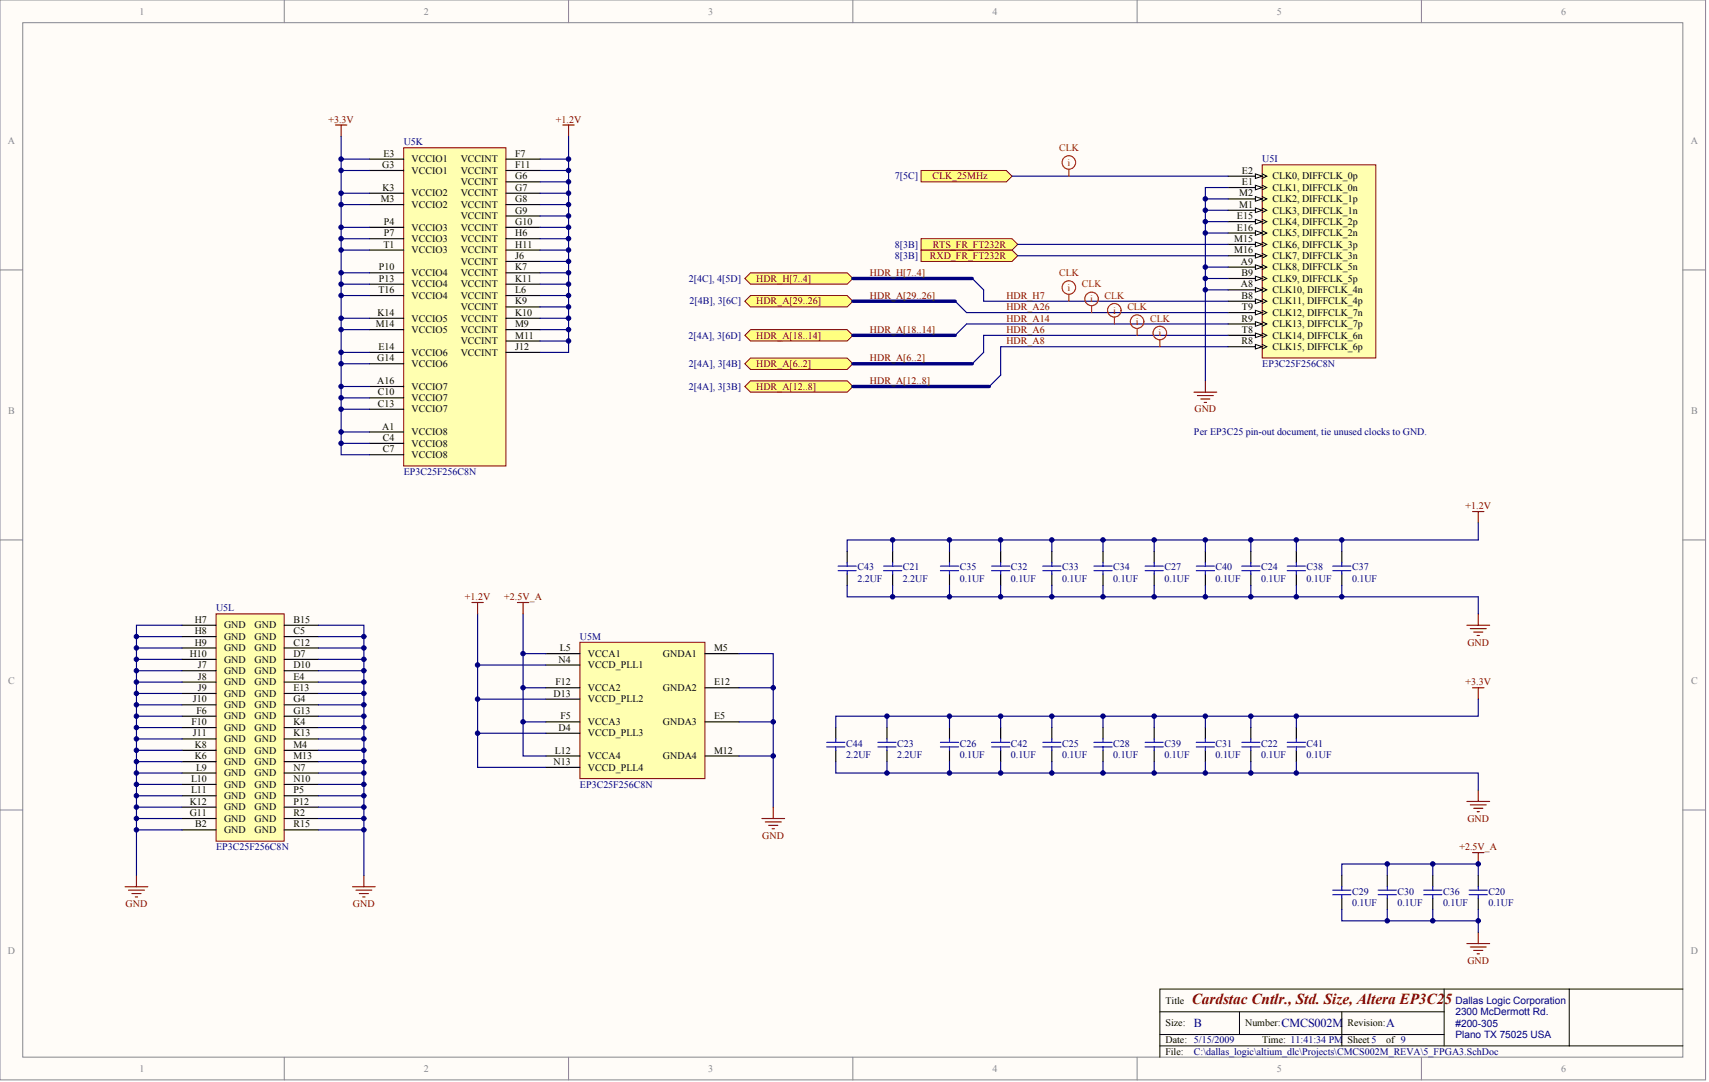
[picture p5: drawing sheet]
<svg xmlns="http://www.w3.org/2000/svg" width="317mm" height="201mm" viewBox="0 0 317 201" stroke-linecap="round" stroke-linejoin="round" font-family="sans-serif">
<g fill="#fffcf8" stroke="#85878c" stroke-width=".19">
<path d="M0 0h316.5v200.3h-316.5z"/>
<path d="M4.2 4.2h308.1v191.9h-308.1z"/>
</g>
<g fill="none" stroke="#85878c" stroke-width=".19">
<path d="M52.8 0v4.2M105.5 0v4.2M158.3 0v4.2M211 0v4.2M263.8 0v4.2M0 50.1h4.2M312.3 50.1h4.2M0 100.2h4.2M312.3 100.2h4.2M0 150.3h4.2M312.3 150.3h4.2M52.8 196.1v4.3"/>
<path d="M105.5 196.1v4.3M158.3 196.1v4.3M211 196.1v4.3M263.8 196.1v4.3"/>
</g>
<path d="M215.2 187.7h52.8M215.2 194h97.1M215.2 191.9h52.8M230 187.7v4.2M249 187.7v6.3M268 183.5v10.5M291.2 183.5h-76v12.6M312.3 183.5h-21.1v10.5" fill="none" stroke="#000" stroke-width=".19"/>
<path d="M234.2 30.6h21.1v35.8h-21.1z" fill="#ffffb0" stroke="#800000" stroke-width=".19"/>
<path d="M227.9 32.7h6.3" fill="none" stroke="#000" stroke-width=".21"/>
<path d="M234.2 32.3l.9 .4-.9 .4" fill="none" stroke="#000" stroke-width=".19"/>
<path d="M233 32.3l1.2 .4-1.2 .4z" fill="#fffcf8" stroke="#000" stroke-width=".19"/>
<path d="M227.9 34.8h6.3" fill="none" stroke="#000" stroke-width=".21"/>
<path d="M234.2 34.4l.9 .4-.9 .4" fill="none" stroke="#000" stroke-width=".19"/>
<path d="M233 34.4l1.2 .4-1.2 .4z" fill="#fffcf8" stroke="#000" stroke-width=".19"/>
<path d="M227.9 36.9h6.3" fill="none" stroke="#000" stroke-width=".21"/>
<path d="M234.2 36.5l.9 .4-.9 .4" fill="none" stroke="#000" stroke-width=".19"/>
<path d="M233 36.5l1.2 .4-1.2 .4z" fill="#fffcf8" stroke="#000" stroke-width=".19"/>
<path d="M227.9 39h6.3" fill="none" stroke="#000" stroke-width=".21"/>
<path d="M234.2 38.6l.9 .4-.9 .4" fill="none" stroke="#000" stroke-width=".19"/>
<path d="M233 38.6l1.2 .4-1.2 .4z" fill="#fffcf8" stroke="#000" stroke-width=".19"/>
<path d="M227.9 64.3h6.3" fill="none" stroke="#000" stroke-width=".21"/>
<path d="M234.2 63.9l.9 .4-.9 .4" fill="none" stroke="#000" stroke-width=".19"/>
<path d="M233 63.9l1.2 .4-1.2 .4z" fill="#fffcf8" stroke="#000" stroke-width=".19"/>
<path d="M227.9 62.2h6.3" fill="none" stroke="#000" stroke-width=".21"/>
<path d="M234.2 61.8l.9 .4-.9 .4" fill="none" stroke="#000" stroke-width=".19"/>
<path d="M233 61.8l1.2 .4-1.2 .4z" fill="#fffcf8" stroke="#000" stroke-width=".19"/>
<path d="M227.9 60.1h6.3" fill="none" stroke="#000" stroke-width=".21"/>
<path d="M234.2 59.7l.9 .4-.9 .4" fill="none" stroke="#000" stroke-width=".19"/>
<path d="M233 59.7l1.2 .4-1.2 .4z" fill="#fffcf8" stroke="#000" stroke-width=".19"/>
<path d="M227.9 58h6.3" fill="none" stroke="#000" stroke-width=".21"/>
<path d="M234.2 57.6l.9 .4-.9 .4" fill="none" stroke="#000" stroke-width=".19"/>
<path d="M233 57.6l1.2 .4-1.2 .4z" fill="#fffcf8" stroke="#000" stroke-width=".19"/>
<path d="M227.9 47.4h6.3" fill="none" stroke="#000" stroke-width=".21"/>
<path d="M234.2 47l.9 .4-.9 .5" fill="none" stroke="#000" stroke-width=".19"/>
<path d="M233 47l1.2 .4-1.2 .5z" fill="#fffcf8" stroke="#000" stroke-width=".19"/>
<path d="M227.9 45.3h6.3" fill="none" stroke="#000" stroke-width=".21"/>
<path d="M234.2 44.9l.9 .4-.9 .5" fill="none" stroke="#000" stroke-width=".19"/>
<path d="M233 44.9l1.2 .4-1.2 .5z" fill="#fffcf8" stroke="#000" stroke-width=".19"/>
<path d="M227.9 43.2h6.3" fill="none" stroke="#000" stroke-width=".21"/>
<path d="M234.2 42.8l.9 .4-.9 .5" fill="none" stroke="#000" stroke-width=".19"/>
<path d="M233 42.8l1.2 .4-1.2 .5z" fill="#fffcf8" stroke="#000" stroke-width=".19"/>
<path d="M227.9 41.1h6.3" fill="none" stroke="#000" stroke-width=".21"/>
<path d="M234.2 40.7l.9 .4-.9 .4" fill="none" stroke="#000" stroke-width=".19"/>
<path d="M233 40.7l1.2 .4-1.2 .4z" fill="#fffcf8" stroke="#000" stroke-width=".19"/>
<path d="M227.9 49.6h6.3" fill="none" stroke="#000" stroke-width=".21"/>
<path d="M234.2 49.1l.9 .5-.9 .4" fill="none" stroke="#000" stroke-width=".19"/>
<path d="M233 49.1l1.2 .5-1.2 .4z" fill="#fffcf8" stroke="#000" stroke-width=".19"/>
<path d="M227.9 51.7h6.3" fill="none" stroke="#000" stroke-width=".21"/>
<path d="M234.2 51.2l.9 .5-.9 .4" fill="none" stroke="#000" stroke-width=".19"/>
<path d="M233 51.2l1.2 .5-1.2 .4z" fill="#fffcf8" stroke="#000" stroke-width=".19"/>
<path d="M227.9 53.8h6.3" fill="none" stroke="#000" stroke-width=".21"/>
<path d="M234.2 53.4l.9 .4-.9 .4" fill="none" stroke="#000" stroke-width=".19"/>
<path d="M233 53.4l1.2 .4-1.2 .4z" fill="#fffcf8" stroke="#000" stroke-width=".19"/>
<path d="M227.9 55.9h6.3" fill="none" stroke="#000" stroke-width=".21"/>
<path d="M234.2 55.5l.9 .4-.9 .4" fill="none" stroke="#000" stroke-width=".19"/>
<path d="M233 55.5l1.2 .4-1.2 .4z" fill="#fffcf8" stroke="#000" stroke-width=".19"/>
<path d="M74.9 27.4h19v59h-19z" fill="#ffffb0" stroke="#800000" stroke-width=".19"/>
<g fill="none" stroke="#000" stroke-width=".21">
<path d="M68.6 29.5h6.3M68.6 31.6h6.3M68.6 35.8h6.3M68.6 38h6.3M93.9 29.5h6.3M93.9 31.6h6.3M93.9 33.7h6.3M93.9 35.8h6.3M93.9 38h6.3M68.6 42.2h6.3M68.6 44.3h6.3M68.6 46.4h6.3"/>
<path d="M68.6 50.6h6.3M68.6 52.7h6.3M68.6 54.8h6.3M68.6 59h6.3M93.9 40.1h6.3M93.9 42.2h6.3M93.9 44.3h6.3M93.9 46.4h6.3M93.9 48.5h6.3M93.9 50.6h6.3M93.9 52.7h6.3M93.9 54.8h6.3"/>
<path d="M93.9 56.9h6.3M93.9 59h6.3M68.6 61.2h6.3M68.6 65.4h6.3M68.6 67.5h6.3M68.6 71.7h6.3M68.6 73.8h6.3M68.6 75.9h6.3M93.9 61.2h6.3M93.9 63.3h6.3M93.9 65.4h6.3M68.6 80.1h6.3"/>
<path d="M68.6 82.2h6.3M68.6 84.4h6.3"/>
</g>
<path d="M40.1 113.9h12.6v42.1h-12.6z" fill="#ffffb0" stroke="#800000" stroke-width=".19"/>
<g fill="none" stroke="#000" stroke-width=".21">
<path d="M33.8 116h6.3M33.8 118.1h6.3M52.8 116h6.3M52.8 118.1h6.3M33.8 120.2h6.3M33.8 122.3h6.3M33.8 124.4h6.3M33.8 126.5h6.3M33.8 128.7h6.3M33.8 130.8h6.3M33.8 132.9h6.3M33.8 135h6.3"/>
<path d="M33.8 137.1h6.3M33.8 139.2h6.3M52.8 120.2h6.3M52.8 122.3h6.3M52.8 124.4h6.3M52.8 126.5h6.3M52.8 128.7h6.3M52.8 130.8h6.3M52.8 132.9h6.3M52.8 135h6.3M52.8 137.1h6.3M52.8 139.2h6.3"/>
<path d="M33.8 141.3h6.3M33.8 143.4h6.3M33.8 145.5h6.3M33.8 147.6h6.3M33.8 149.7h6.3M33.8 151.9h6.3M33.8 154h6.3M52.8 141.3h6.3M52.8 143.4h6.3M52.8 145.5h6.3M52.8 147.6h6.3M52.8 149.7h6.3"/>
<path d="M52.8 151.9h6.3M52.8 154h6.3"/>
</g>
<path d="M107.6 119.2h23.2v25.2h-23.2z" fill="#ffffb0" stroke="#800000" stroke-width=".19"/>
<path d="M101.3 136h6.3M101.3 133.9h6.3M101.3 121.3h6.3M101.3 123.4h6.3M101.3 127.6h6.3M101.3 129.7h6.3M130.8 133.9h6.4M130.8 121.3h6.4M130.8 127.6h6.4M101.3 142.4h6.3M101.3 140.3h6.3M130.8 140.3h6.4" fill="none" stroke="#000" stroke-width=".21"/>
<path d="M170.9 31.6h15.9l1 1.1-1 1h-15.9z" fill-rule="evenodd" fill="#ffff80" stroke="#800000" stroke-width=".19"/>
<path d="M187.8 32.7h40.1" fill="none" stroke="#000080" stroke-width=".21"/>
<g fill="#ffff80" stroke="#800000" stroke-width=".19">
<path d="M170.9 46.4h16.9l1.1 1-1.1 1.1h-16.9z" fill-rule="evenodd"/>
<path d="M170.9 44.3h16.9l1.1 1-1.1 1.1h-16.9z" fill-rule="evenodd"/>
</g>
<path d="M188.9 45.3h39M188.9 47.4h39" fill="none" stroke="#000080" stroke-width=".21"/>
<g fill="#ffff80" stroke="#800000" stroke-width=".19">
<path d="M138.2 67.5l1.1-1.1h17.9l1.1 1.1-1.1 1h-17.9z" fill-rule="evenodd"/>
<path d="M138.2 71.7l1.1-1.1h17.9l1.1 1.1-1.1 1.1h-17.9z" fill-rule="evenodd"/>
<path d="M138.2 62.2l1.1-1h17.9l1.1 1-1.1 1.1h-17.9z" fill-rule="evenodd"/>
<path d="M138.2 55.9l1.1-1.1h17.9l1.1 1.1-1.1 1h-17.9z" fill-rule="evenodd"/>
<path d="M138.2 51.7l1.1-1.1h17.9l1.1 1.1-1.1 1h-17.9z" fill-rule="evenodd"/>
</g>
<path d="M158.3 51.7h22.1M158.3 55.9h19M158.3 62.2h19M158.3 67.5h22.1M158.3 71.7h25.3" fill="none" stroke="#000080" stroke-width=".63"/>
<g fill="none" stroke="#000080" stroke-width=".21">
<path d="M63.3 25.3v59.1h5.3M63.3 29.5h5.3M63.3 31.6h5.3M63.3 35.8h5.3M63.3 38h5.3M100.2 29.5h5.3M100.2 31.6h5.3M100.2 33.7h5.3M100.2 35.8h5.3M100.2 38h5.3M105.5 25.3v40.1h-5.3M223.7 36.9h4.2"/>
<path d="M223.7 39h4.2M227.9 34.8h-4.2v35.8M63.3 42.2h5.3M63.3 44.3h5.3M63.3 46.4h5.3M63.3 50.6h5.3M63.3 52.7h5.3M63.3 54.8h5.3M63.3 59h5.3M100.2 40.1h5.3M100.2 42.2h5.3M100.2 44.3h5.3"/>
<path d="M100.2 46.4h5.3M100.2 48.5h5.3M100.2 50.6h5.3M100.2 52.7h5.3M100.2 54.8h5.3M100.2 56.9h5.3M100.2 59h5.3M177.3 55.9l2.1 2.1h48.5M180.4 51.7l2.1 2.1v2.1h45.4M223.7 41.1h4.2M223.7 43.2h4.2M223.7 49.6h4.2"/>
<path d="M223.7 51.7h4.2M223.7 53.8h4.2M63.3 61.2h5.3M63.3 75.9h5.3M63.3 73.8h5.3M63.3 71.7h5.3M63.3 67.5h5.3M63.3 65.4h5.3M100.2 61.2h5.3M100.2 63.3h5.3M227.9 62.2h-45.4v3.2l-2.1 2.1M227.9 64.3h-42.2v5.3l-2.1 2.1"/>
<path d="M227.9 60.1h-48.5l-2.1 2.1M63.3 82.2h5.3M63.3 80.1h5.3M274.3 97v3.2h-42.2v2.1M25.3 118.1h8.5M33.8 116h-8.5v46.4M59.1 116h8.4v25.3M59.1 118.1h8.4M88.6 113.9v28.5h12.7M97.1 113.9v26.4h4.2M157.2 108.6v2.1h19M165.7 100.2v2.1"/>
<path d="M165.7 108.6v2.1M176.2 108.6v2.1h47.5v-2.1M176.2 100.2h-19v2.1M185.7 100.2h-9.5v2.1M185.7 108.6v2.1M195.2 100.2v2.1M195.2 108.6v2.1M204.7 100.2v2.1M204.7 108.6v2.1M214.2 100.2v2.1M214.2 108.6v2.1M223.7 100.2h-38v2.1"/>
<path d="M223.7 110.7h50.6v3.2M232.1 100.2h-8.4v2.1M232.1 108.6v2.1M240.6 100.2v2.1M240.6 108.6v2.1M249 100.2v2.1M249 108.6v2.1M25.3 139.2h8.5M25.3 137.1h8.5M25.3 135h8.5M25.3 132.9h8.5M25.3 130.8h8.5"/>
<path d="M25.3 128.7h8.5M25.3 126.5h8.5M25.3 124.4h8.5M25.3 122.3h8.5M25.3 120.2h8.5M59.1 139.2h8.4M59.1 137.1h8.4M59.1 135h8.4M59.1 132.9h8.4M59.1 130.8h8.4M59.1 128.7h8.4M59.1 126.5h8.4"/>
<path d="M59.1 124.4h8.4M59.1 122.3h8.4M59.1 120.2h8.4M88.6 136h12.7M88.6 129.7h12.7M88.6 123.4h12.7M97.1 133.9h4.2M97.1 127.6h4.2M97.1 121.3h4.2M137.2 121.3h6.3v28.4M137.2 133.9h6.3M137.2 127.6h6.3"/>
<path d="M164.6 132.9v2.1M176.2 132.9h-21.1v2.1M185.7 132.9h-9.5v2.1M195.2 132.9v2.1M204.7 132.9v2.1M214.2 132.9v2.1M223.7 132.9h-38v2.1M232.1 132.9h-8.4v2.1M240.6 132.9v2.1M274.3 129.7v3.2h-42.2v2.1M25.3 154h8.5M25.3 151.9h8.5"/>
<path d="M25.3 149.7h8.5M25.3 147.6h8.5M25.3 145.5h8.5M25.3 143.4h8.5M25.3 141.3h8.5M59.1 141.3h8.4v21.1M59.1 154h8.4M59.1 151.9h8.4M59.1 149.7h8.4M59.1 147.6h8.4M59.1 145.5h8.4M59.1 143.4h8.4"/>
<path d="M137.2 140.3h6.3M155.1 141.3v2.1h21.1M164.6 141.3v2.1M176.2 141.3v2.1h47.5v-2.1M185.7 141.3v2.1M195.2 141.3v2.1M204.7 141.3v2.1M214.2 141.3v2.1M223.7 143.4h16.9M232.1 141.3v2.1M240.6 141.3v2.1h33.7v3.2M249 162.4v-2.1h25.3v2.1"/>
<path d="M249 168.7v2.1h8.4M257.4 168.7v2.1h8.5v-2.1M257.4 160.3v2.1M265.9 160.3v2.1M265.9 170.8h8.4M274.3 168.7v4.2"/>
</g>
<g fill="none" stroke="#800000" stroke-width=".21">
<path d="M62.3 23.2h2.1M63.3 23.2v2.1M104.5 23.2h2.1M105.5 23.2v2.1M221.6 72.8h4.2M222.2 73.4h3M222.8 74h1.7M223.5 74.7h.4M223.7 70.6v2.2M273.3 94.9h2.1M274.3 94.9v2.1M87.6 111.8h2.1"/>
<path d="M88.6 111.8v2.1M96 111.8h2.1M97.1 111.8v2.1M272.2 116h4.2M272.9 116.6h2.9M273.5 117.3h1.7M274.1 117.9h.4M274.3 113.9v2.1M273.3 127.6h2.1M274.3 127.6v2.1M141.4 151.9h4.2M142 152.5h3"/>
<path d="M142.7 153.1h1.6M143.3 153.7h.4M143.5 149.7v2.2M272.2 148.7h4.2M272.9 149.3h2.9M273.3 158.2h2.1M273.5 150h1.7M274.1 150.6h.4M274.3 146.6v2.1M274.3 158.2v2.1M23.2 164.5h4.2M23.8 165.1h3"/>
<path d="M24.5 165.8h1.7M25.1 166.4h.4M25.3 162.4v2.1M65.4 164.5h4.2M66 165.1h3M66.7 165.8h1.7M67.3 166.4h.4M67.5 162.4v2.1M272.2 175.1h4.2M272.9 175.7h2.9M273.5 176.3h1.7M274.1 177h.4"/>
<path d="M274.3 172.9v2.2"/>
</g>
<g fill="none" stroke="#000" stroke-width=".21">
<path d="M157.2 102.3v2.1M157.2 106.5v2.1M165.7 102.3v2.1M165.7 106.5v2.1M176.2 102.3v2.1M176.2 106.5v2.1M185.7 102.3v2.1M185.7 106.5v2.1M195.2 102.3v2.1M195.2 106.5v2.1M204.7 102.3v2.1M204.7 106.5v2.1"/>
<path d="M214.2 102.3v2.1M214.2 106.5v2.1M223.7 102.3v2.1M223.7 106.5v2.1M232.1 102.3v2.1M232.1 106.5v2.1M240.6 102.3v2.1M240.6 106.5v2.1M249 102.3v2.1M249 106.5v2.1M155.1 135v2.1M155.1 139.2v2.1"/>
<path d="M164.6 135v2.1M164.6 139.2v2.1M176.2 135v2.1M176.2 139.2v2.1M185.7 135v2.1M185.7 139.2v2.1M195.2 135v2.1M195.2 139.2v2.1M204.7 135v2.1M204.7 139.2v2.1M214.2 135v2.1M214.2 139.2v2.1"/>
<path d="M223.7 135v2.1M223.7 139.2v2.1M232.1 135v2.1M232.1 139.2v2.1M240.6 135v2.1M240.6 139.2v2.1M249 162.4v2.1M249 166.6v2.1M257.4 162.4v2.1M257.4 166.6v2.1M265.9 162.4v2.1M265.9 166.6v2.1"/>
<path d="M274.3 162.4v2.1M274.3 166.6v2.1"/>
</g>
<g fill="none" stroke="#00f" stroke-width=".21">
<path d="M155.5 105h3.4M155.5 105.9h3.4M157.2 104.4v.6M157.2 105.9v.6M164 105h3.3M164 105.9h3.3M165.7 104.4v.6M165.7 105.9v.6M174.5 105h3.4M174.5 105.9h3.4M176.2 104.4v.6M176.2 105.9v.6"/>
<path d="M184 105h3.4M184 105.9h3.4M185.7 104.4v.6M185.7 105.9v.6M193.5 105h3.4M193.5 105.9h3.4M195.2 104.4v.6M195.2 105.9v.6M203 105h3.4M203 105.9h3.4M204.7 104.4v.6M204.7 105.9v.6"/>
<path d="M212.5 105h3.4M212.5 105.9h3.4M214.2 104.4v.6M214.2 105.9v.6M222 105h3.4M222 105.9h3.4M223.7 104.4v.6M223.7 105.9v.6M230.4 105h3.4M230.4 105.9h3.4M232.1 104.4v.6M232.1 105.9v.6"/>
<path d="M238.9 105h3.4M238.9 105.9h3.4M240.6 104.4v.6M240.6 105.9v.6M247.3 105h3.4M247.3 105.9h3.4M249 104.4v.6M249 105.9v.6M153.4 137.7h3.4M153.4 138.6h3.4M155.1 137.1v.6M155.1 138.6v.6"/>
<path d="M162.9 137.7h3.4M162.9 138.6h3.4M164.6 137.1v.6M164.6 138.6v.6M174.5 137.7h3.4M174.5 138.6h3.4M176.2 137.1v.6M176.2 138.6v.6M184 137.7h3.4M184 138.6h3.4M185.7 137.1v.6M185.7 138.6v.6"/>
<path d="M193.5 137.7h3.4M193.5 138.6h3.4M195.2 137.1v.6M195.2 138.6v.6M203 137.7h3.4M203 138.6h3.4M204.7 137.1v.6M204.7 138.6v.6M212.5 137.7h3.4M212.5 138.6h3.4M214.2 137.1v.6M214.2 138.6v.6"/>
<path d="M222 137.7h3.4M222 138.6h3.4M223.7 137.1v.6M223.7 138.6v.6M230.4 137.7h3.4M230.4 138.6h3.4M232.1 137.1v.6M232.1 138.6v.6M238.9 137.7h3.4M238.9 138.6h3.4M240.6 137.1v.6M240.6 138.6v.6"/>
<path d="M247.3 165.1h3.4M247.3 166h3.4M249 164.5v.6M249 166v.6M255.8 165.1h3.3M255.8 166h3.3M257.4 164.5v.6M257.4 166v.6M264.2 165.1h3.4M264.2 166h3.4M265.9 164.5v.6M265.9 166v.6"/>
<path d="M272.6 165.1h3.4M272.6 166h3.4M274.3 164.5v.6M274.3 166v.6"/>
</g>
<g fill="none" stroke="#f00" stroke-width=".21">
<path d="M198.4 31.4v1.3M198.4 54.6v1.3M202.6 56.7v1.3M206.8 58.8v1.3M211 60.9v1.3M215.2 63.1v1.2"/>
<circle cx="198.4" cy="30.1" r="1.26"/>
<circle cx="198.4" cy="53.3" r="1.26"/>
<circle cx="202.6" cy="55.5" r="1.26"/>
<circle cx="206.8" cy="57.6" r="1.26"/>
<circle cx="211" cy="59.7" r="1.26"/>
<circle cx="215.2" cy="61.8" r="1.26"/>
</g>
<g fill="#000080" stroke="#000080" stroke-width=".19">
<circle cx="25.3" cy="153.9" r=".41"/>
<circle cx="25.3" cy="151.8" r=".41"/>
<circle cx="25.3" cy="149.7" r=".41"/>
<circle cx="25.3" cy="147.6" r=".41"/>
<circle cx="25.3" cy="145.5" r=".41"/>
<circle cx="25.3" cy="143.4" r=".41"/>
<circle cx="25.3" cy="141.3" r=".41"/>
<circle cx="25.3" cy="139.2" r=".41"/>
<circle cx="25.3" cy="137.1" r=".41"/>
<circle cx="25.3" cy="135" r=".41"/>
<circle cx="25.3" cy="132.9" r=".41"/>
<circle cx="25.3" cy="130.7" r=".41"/>
<circle cx="25.3" cy="128.6" r=".41"/>
<circle cx="25.3" cy="126.5" r=".41"/>
<circle cx="25.3" cy="124.4" r=".41"/>
<circle cx="25.3" cy="122.3" r=".41"/>
<circle cx="25.3" cy="120.2" r=".41"/>
<circle cx="25.3" cy="118.1" r=".41"/>
<circle cx="63.3" cy="82.2" r=".41"/>
<circle cx="63.3" cy="80.1" r=".41"/>
<circle cx="63.3" cy="75.9" r=".41"/>
<circle cx="63.3" cy="73.8" r=".41"/>
<circle cx="63.3" cy="71.7" r=".41"/>
<circle cx="63.3" cy="67.5" r=".41"/>
<circle cx="63.3" cy="65.4" r=".41"/>
<circle cx="63.3" cy="61.1" r=".41"/>
<circle cx="63.3" cy="59" r=".41"/>
<circle cx="63.3" cy="54.8" r=".41"/>
<circle cx="63.3" cy="52.7" r=".41"/>
<circle cx="63.3" cy="50.6" r=".41"/>
<circle cx="63.3" cy="46.4" r=".41"/>
<circle cx="63.3" cy="44.3" r=".41"/>
<circle cx="63.3" cy="42.2" r=".41"/>
<circle cx="63.3" cy="37.9" r=".41"/>
<circle cx="63.3" cy="35.8" r=".41"/>
<circle cx="63.3" cy="31.6" r=".41"/>
<circle cx="63.3" cy="29.5" r=".41"/>
<circle cx="67.5" cy="153.9" r=".41"/>
<circle cx="67.5" cy="151.8" r=".41"/>
<circle cx="67.5" cy="149.7" r=".41"/>
<circle cx="67.5" cy="147.6" r=".41"/>
<circle cx="67.5" cy="145.5" r=".41"/>
<circle cx="67.5" cy="143.4" r=".41"/>
<circle cx="67.5" cy="141.3" r=".41"/>
<circle cx="67.5" cy="139.2" r=".41"/>
<circle cx="67.5" cy="137.1" r=".41"/>
<circle cx="67.5" cy="135" r=".41"/>
<circle cx="67.5" cy="132.9" r=".41"/>
<circle cx="67.5" cy="130.7" r=".41"/>
<circle cx="67.5" cy="128.6" r=".41"/>
<circle cx="67.5" cy="126.5" r=".41"/>
<circle cx="67.5" cy="124.4" r=".41"/>
<circle cx="67.5" cy="122.3" r=".41"/>
<circle cx="67.5" cy="120.2" r=".41"/>
<circle cx="67.5" cy="118.1" r=".41"/>
<circle cx="88.6" cy="136" r=".41"/>
<circle cx="88.6" cy="129.7" r=".41"/>
<circle cx="88.6" cy="123.4" r=".41"/>
<circle cx="97.1" cy="133.9" r=".41"/>
<circle cx="97.1" cy="127.6" r=".41"/>
<circle cx="97.1" cy="121.3" r=".41"/>
<circle cx="105.5" cy="63.3" r=".41"/>
<circle cx="105.5" cy="61.1" r=".41"/>
<circle cx="105.5" cy="59" r=".41"/>
<circle cx="105.5" cy="56.9" r=".41"/>
<circle cx="105.5" cy="54.8" r=".41"/>
<circle cx="105.5" cy="52.7" r=".41"/>
<circle cx="105.5" cy="50.6" r=".41"/>
<circle cx="105.5" cy="48.5" r=".41"/>
<circle cx="105.5" cy="46.4" r=".41"/>
<circle cx="105.5" cy="44.3" r=".41"/>
<circle cx="105.5" cy="42.2" r=".41"/>
<circle cx="105.5" cy="40.1" r=".41"/>
<circle cx="105.5" cy="37.9" r=".41"/>
<circle cx="105.5" cy="35.8" r=".41"/>
<circle cx="105.5" cy="33.7" r=".41"/>
<circle cx="105.5" cy="31.6" r=".41"/>
<circle cx="105.5" cy="29.5" r=".41"/>
<circle cx="143.5" cy="140.2" r=".41"/>
<circle cx="143.5" cy="133.9" r=".41"/>
<circle cx="143.5" cy="127.6" r=".41"/>
<circle cx="164.6" cy="143.4" r=".41"/>
<circle cx="164.6" cy="132.9" r=".41"/>
<circle cx="165.6" cy="110.7" r=".41"/>
<circle cx="165.6" cy="100.2" r=".41"/>
<circle cx="176.2" cy="143.4" r=".41"/>
<circle cx="176.2" cy="132.9" r=".41"/>
<circle cx="176.2" cy="110.7" r=".41"/>
<circle cx="176.2" cy="100.2" r=".41"/>
<circle cx="185.7" cy="143.4" r=".41"/>
<circle cx="185.7" cy="132.9" r=".41"/>
<circle cx="185.7" cy="110.7" r=".41"/>
<circle cx="185.7" cy="100.2" r=".41"/>
<circle cx="195.2" cy="143.4" r=".41"/>
<circle cx="195.2" cy="132.9" r=".41"/>
<circle cx="195.2" cy="110.7" r=".41"/>
<circle cx="195.2" cy="100.2" r=".41"/>
<circle cx="204.7" cy="143.4" r=".41"/>
<circle cx="204.7" cy="132.9" r=".41"/>
<circle cx="204.7" cy="110.7" r=".41"/>
<circle cx="204.7" cy="100.2" r=".41"/>
<circle cx="214.2" cy="143.4" r=".41"/>
<circle cx="214.2" cy="132.9" r=".41"/>
<circle cx="214.2" cy="110.7" r=".41"/>
<circle cx="214.2" cy="100.2" r=".41"/>
<circle cx="223.7" cy="143.4" r=".41"/>
<circle cx="223.7" cy="132.9" r=".41"/>
<circle cx="223.7" cy="110.7" r=".41"/>
<circle cx="223.7" cy="100.2" r=".41"/>
<circle cx="223.7" cy="53.8" r=".41"/>
<circle cx="223.7" cy="51.7" r=".41"/>
<circle cx="223.7" cy="49.5" r=".41"/>
<circle cx="223.7" cy="43.2" r=".41"/>
<circle cx="223.7" cy="41.1" r=".41"/>
<circle cx="223.7" cy="39" r=".41"/>
<circle cx="223.7" cy="36.9" r=".41"/>
<circle cx="232.1" cy="143.4" r=".41"/>
<circle cx="232.1" cy="132.9" r=".41"/>
<circle cx="232.1" cy="110.7" r=".41"/>
<circle cx="232.1" cy="100.2" r=".41"/>
<circle cx="240.6" cy="143.4" r=".41"/>
<circle cx="240.6" cy="132.9" r=".41"/>
<circle cx="240.6" cy="110.7" r=".41"/>
<circle cx="240.6" cy="100.2" r=".41"/>
<circle cx="249" cy="110.7" r=".41"/>
<circle cx="249" cy="100.2" r=".41"/>
<circle cx="257.4" cy="170.8" r=".41"/>
<circle cx="257.4" cy="160.3" r=".41"/>
<circle cx="265.9" cy="170.8" r=".41"/>
<circle cx="265.9" cy="160.3" r=".41"/>
<circle cx="274.3" cy="170.8" r=".41"/>
<circle cx="274.3" cy="160.3" r=".41"/>
</g>
<text font-size="2.8" fill="#800000" x="221.2" y="186.2">Cardstac Cntlr., Std. Size, Altera EP3C25</text>
<g font-size="2.3" fill="#000080">
<text x="221.6" y="190.6">B</text>
<text x="237.8" y="190.6">CMCS002M</text>
<text x="257.2" y="190.6">A</text>
</g>
<g font-size="1.9" fill="#85878c">
<text x="25.9" y="2.7">1</text>
<text x="78.7" y="2.7">2</text>
<text x="131.4" y="2.7">3</text>
<text x="184.2" y="2.7">4</text>
<text x="236.9" y="2.7">5</text>
<text x="289.7" y="2.7">6</text>
<text x="1.4" y="26.7">A</text>
<text x="313.7" y="26.7">A</text>
<text x="1.5" y="76.8">B</text>
<text x="313.8" y="76.8">B</text>
<text x="1.5" y="126.9">C</text>
<text x="313.8" y="126.9">C</text>
<text x="1.4" y="177">D</text>
<text x="313.7" y="177">D</text>
<text x="25.9" y="198.9">1</text>
<text x="78.7" y="198.9">2</text>
<text x="131.4" y="198.9">3</text>
<text x="184.2" y="198.9">4</text>
<text x="236.9" y="198.9">5</text>
<text x="289.7" y="198.9">6</text>
</g>
<g font-size="1.9" fill="#800000">
<text x="60.9" y="22.7">+3.3V</text>
<text x="103.1" y="22.7">+1.2V</text>
<text x="173" y="33.3">CLK_25MHz</text>
<text x="173.1" y="45.9">RTS_FR_FT232R</text>
<text x="140.3" y="52.3">HDR_H[7..4]</text>
<text x="161.4" y="51.2">HDR_H[7..4]</text>
<text x="172.6" y="48">RXD_FR_FT232R</text>
<text x="140.3" y="56.5">HDR_A[29..26]</text>
<text x="161.4" y="55.4">HDR_A[29..26]</text>
<text x="186.8" y="59.6">HDR_A14</text>
<text x="186.8" y="57.5">HDR_A26</text>
<text x="186.8" y="55.4">HDR_H7</text>
<text x="140.3" y="62.8">HDR_A[18..14]</text>
<text x="161.4" y="61.8">HDR_A[18..14]</text>
<text x="186.8" y="63.9">HDR_A8</text>
<text x="186.8" y="61.8">HDR_A6</text>
<text x="140.3" y="68.1">HDR_A[6..2]</text>
<text x="161.4" y="67">HDR_A[6..2]</text>
<text x="161.4" y="71.2">HDR_A[12..8]</text>
<text x="140.3" y="72.3">HDR_A[12..8]</text>
<text x="221.7" y="76.5">GND</text>
<text x="272" y="94.4">+1.2V</text>
<text x="86.3" y="111.3">+1.2V</text>
<text x="93.6" y="111.3">+2.5V_A</text>
<text x="272.3" y="119.8">GND</text>
<text x="272" y="127.1">+3.3V</text>
<text x="141.5" y="155.6">GND</text>
<text x="272.3" y="152.5">GND</text>
<text x="270.8" y="157.7">+2.5V_A</text>
<text x="23.3" y="168.3">GND</text>
<text x="65.5" y="168.3">GND</text>
<text x="272.3" y="178.8">GND</text>
</g>
<g font-size="1.9">
<text x="71.2" y="29.1">E3</text>
<text x="95.6" y="29.1">F7</text>
<text x="70.9" y="31.2">G3</text>
<text x="71" y="35.4">K3</text>
<text x="76.4" y="30.1">VCCIO1</text>
<text x="76.4" y="32.2">VCCIO1</text>
<text x="85.5" y="30.1">VCCINT</text>
<text x="85.5" y="32.2">VCCINT</text>
<text x="85.5" y="34.3">VCCINT</text>
<text x="95.6" y="31.2">F11</text>
<text x="95.6" y="33.3">G6</text>
<text x="95.6" y="35.4">G7</text>
<text x="230.5" y="32.2">E2</text>
<text x="230.5" y="34.3">E1</text>
<text x="236.1" y="33.3">CLK0, DIFFCLK_0p</text>
<text x="236.1" y="35.4">CLK1, DIFFCLK_0n</text>
<text x="70.7" y="37.5">M3</text>
<text x="71.2" y="41.7">P4</text>
<text x="76.4" y="36.4">VCCIO2</text>
<text x="76.4" y="38.6">VCCIO2</text>
<text x="85.5" y="36.4">VCCINT</text>
<text x="85.5" y="38.6">VCCINT</text>
<text x="85.5" y="40.7">VCCINT</text>
<text x="95.6" y="37.5">G8</text>
<text x="95.6" y="39.6">G9</text>
<text x="95.6" y="41.7">G10</text>
<text x="229.5" y="40.7">E15</text>
<text x="230" y="36.4">M2</text>
<text x="230" y="38.6">M1</text>
<text x="236.1" y="37.5">CLK2, DIFFCLK_1p</text>
<text x="236.1" y="39.6">CLK3, DIFFCLK_1n</text>
<text x="236.1" y="41.7">CLK4, DIFFCLK_2p</text>
<text x="71.2" y="45.9">T1</text>
<text x="71.2" y="43.8">P7</text>
<text x="76.4" y="42.8">VCCIO3</text>
<text x="76.4" y="44.9">VCCIO3</text>
<text x="76.4" y="47">VCCIO3</text>
<text x="85.5" y="42.8">VCCINT</text>
<text x="85.5" y="44.9">VCCINT</text>
<text x="85.5" y="47">VCCINT</text>
<text x="95.6" y="43.8">H6</text>
<text x="95.6" y="45.9">H11</text>
<text x="229" y="47">M16</text>
<text x="229" y="44.9">M15</text>
<text x="229.5" y="42.8">E16</text>
<text x="236.1" y="45.9">CLK6, DIFFCLK_3p</text>
<text x="236.1" y="43.8">CLK5, DIFFCLK_2n</text>
<text x="70.3" y="50.2">P10</text>
<text x="70.3" y="52.3">P13</text>
<text x="76.4" y="51.2">VCCIO4</text>
<text x="76.4" y="53.3">VCCIO4</text>
<text x="85.5" y="49.1">VCCINT</text>
<text x="85.5" y="51.2">VCCINT</text>
<text x="85.5" y="53.3">VCCINT</text>
<text x="95.6" y="48">J6</text>
<text x="95.6" y="50.2">K7</text>
<text x="95.6" y="52.3">K11</text>
<text x="230.3" y="49.1">A9</text>
<text x="230.3" y="53.3">A8</text>
<text x="230.4" y="51.2">B9</text>
<text x="236.1" y="48">CLK7, DIFFCLK_3n</text>
<text x="236.1" y="50.2">CLK8, DIFFCLK_5n</text>
<text x="236.1" y="52.3">CLK9, DIFFCLK_5p</text>
<text x="70.1" y="58.6">K14</text>
<text x="70.2" y="54.4">T16</text>
<text x="76.4" y="55.4">VCCIO4</text>
<text x="76.4" y="59.6">VCCIO5</text>
<text x="85.5" y="55.4">VCCINT</text>
<text x="85.5" y="57.5">VCCINT</text>
<text x="85.5" y="59.6">VCCINT</text>
<text x="95.6" y="54.4">L6</text>
<text x="95.6" y="56.5">K9</text>
<text x="95.6" y="58.6">K10</text>
<text x="230.4" y="59.6">R9</text>
<text x="230.4" y="55.4">B8</text>
<text x="230.5" y="57.5">T9</text>
<text x="236.1" y="58.6">CLK12, DIFFCLK_7n</text>
<text x="236.1" y="54.4">CLK10, DIFFCLK_4n</text>
<text x="236.1" y="56.5">CLK11, DIFFCLK_4p</text>
<text x="69.7" y="60.7">M14</text>
<text x="70.2" y="64.9">E14</text>
<text x="76.4" y="61.8">VCCIO5</text>
<text x="76.4" y="66">VCCIO6</text>
<text x="85.5" y="61.8">VCCINT</text>
<text x="85.5" y="63.9">VCCINT</text>
<text x="85.5" y="66">VCCINT</text>
<text x="95.6" y="60.7">M9</text>
<text x="95.6" y="62.8">M11</text>
<text x="95.6" y="64.9">J12</text>
<text x="230.4" y="63.9">R8</text>
<text x="230.5" y="61.8">T8</text>
<text x="236.1" y="64.9">CLK15, DIFFCLK_6p</text>
<text x="236.1" y="62.8">CLK14, DIFFCLK_6n</text>
<text x="236.1" y="60.7">CLK13, DIFFCLK_7p</text>
<text x="70" y="67">G14</text>
<text x="70" y="71.2">A16</text>
<text x="76.4" y="68.1">VCCIO6</text>
<text x="70.1" y="73.4">C10</text>
<text x="70.1" y="75.5">C13</text>
<text x="76.4" y="72.3">VCCIO7</text>
<text x="76.4" y="74.4">VCCIO7</text>
<text x="76.4" y="76.5">VCCIO7</text>
<text x="70.9" y="79.7">A1</text>
<text x="71.1" y="81.8">C4</text>
<text x="71.1" y="83.9">C7</text>
<text x="76.4" y="80.7">VCCIO8</text>
<text x="76.4" y="82.8">VCCIO8</text>
<text x="76.4" y="85">VCCIO8</text>
<text x="36.1" y="115.5">H7</text>
<text x="36.1" y="117.6">H8</text>
<text x="36.1" y="119.8">H9</text>
<text x="41.6" y="116.6">GND</text>
<text x="41.6" y="118.7">GND</text>
<text x="47.2" y="116.6">GND</text>
<text x="47.2" y="118.7">GND</text>
<text x="54.4" y="115.5">B15</text>
<text x="54.4" y="117.6">C5</text>
<text x="54.4" y="119.8">C12</text>
<text x="35.2" y="121.9">H10</text>
<text x="36.7" y="124">J7</text>
<text x="41.6" y="120.8">GND</text>
<text x="41.6" y="122.9">GND</text>
<text x="41.6" y="125">GND</text>
<text x="47.2" y="120.8">GND</text>
<text x="47.2" y="122.9">GND</text>
<text x="47.2" y="125">GND</text>
<text x="54.4" y="121.9">D7</text>
<text x="54.4" y="124">D10</text>
<text x="103.7" y="122.9">N4</text>
<text x="103.9" y="120.8">L5</text>
<text x="109.1" y="121.9">VCCA1</text>
<text x="109.1" y="124">VCCD_PLL1</text>
<text x="123" y="121.9">GNDA1</text>
<text x="132.5" y="120.8">M5</text>
<text x="35.8" y="130.3">J10</text>
<text x="36.7" y="126.1">J8</text>
<text x="36.7" y="128.2">J9</text>
<text x="41.6" y="127.1">GND</text>
<text x="41.6" y="129.2">GND</text>
<text x="41.6" y="131.4">GND</text>
<text x="47.2" y="127.1">GND</text>
<text x="47.2" y="129.2">GND</text>
<text x="47.2" y="131.4">GND</text>
<text x="54.4" y="126.1">E4</text>
<text x="54.4" y="128.2">E13</text>
<text x="54.4" y="130.3">G4</text>
<text x="102.7" y="129.2">D13</text>
<text x="103.1" y="127.1">F12</text>
<text x="109.1" y="128.2">VCCA2</text>
<text x="109.1" y="130.3">VCCD_PLL2</text>
<text x="123" y="128.2">GNDA2</text>
<text x="132.5" y="127.1">E12</text>
<text x="35.6" y="134.5">F10</text>
<text x="35.8" y="136.6">J11</text>
<text x="36.5" y="132.4">F6</text>
<text x="41.6" y="133.5">GND</text>
<text x="41.6" y="135.6">GND</text>
<text x="41.6" y="137.7">GND</text>
<text x="47.2" y="133.5">GND</text>
<text x="47.2" y="135.6">GND</text>
<text x="47.2" y="137.7">GND</text>
<text x="54.4" y="132.4">G13</text>
<text x="54.4" y="134.5">K4</text>
<text x="54.4" y="136.6">K13</text>
<text x="103.7" y="135.6">D4</text>
<text x="104" y="133.5">F5</text>
<text x="109.1" y="136.6">VCCD_PLL3</text>
<text x="109.1" y="134.5">VCCA3</text>
<text x="123" y="134.5">GNDA3</text>
<text x="132.5" y="133.5">E5</text>
<text x="36.2" y="138.7">K8</text>
<text x="36.2" y="140.8">K6</text>
<text x="36.4" y="143">L9</text>
<text x="41.6" y="139.8">GND</text>
<text x="41.6" y="141.9">GND</text>
<text x="47.2" y="139.8">GND</text>
<text x="47.2" y="141.9">GND</text>
<text x="54.4" y="138.7">M4</text>
<text x="54.4" y="140.8">M13</text>
<text x="54.4" y="143">N7</text>
<text x="102.7" y="141.9">N13</text>
<text x="103" y="139.8">L12</text>
<text x="109.1" y="143">VCCD_PLL4</text>
<text x="109.1" y="140.8">VCCA4</text>
<text x="123" y="140.8">GNDA4</text>
<text x="132.5" y="139.8">M12</text>
<text x="35.2" y="149.3">K12</text>
<text x="35.5" y="145.1">L10</text>
<text x="35.5" y="147.2">L11</text>
<text x="41.6" y="144">GND</text>
<text x="41.6" y="146.1">GND</text>
<text x="41.6" y="148.2">GND</text>
<text x="47.2" y="144">GND</text>
<text x="47.2" y="146.1">GND</text>
<text x="47.2" y="148.2">GND</text>
<text x="54.4" y="145.1">N10</text>
<text x="54.4" y="147.2">P5</text>
<text x="54.4" y="149.3">P12</text>
<text x="35.2" y="151.4">G11</text>
<text x="36.2" y="153.5">B2</text>
<text x="41.6" y="150.3">GND</text>
<text x="41.6" y="152.5">GND</text>
<text x="41.6" y="154.6">GND</text>
<text x="47.2" y="150.3">GND</text>
<text x="47.2" y="152.5">GND</text>
<text x="47.2" y="154.6">GND</text>
<text x="54.4" y="151.4">R2</text>
<text x="54.4" y="153.5">R15</text>
<text x="216.3" y="186.2">Title</text>
<text x="216.3" y="190.4">Size:</text>
<text x="231.1" y="190.4">Number:</text>
<text x="250.1" y="190.4">Revision:</text>
<text x="216.3" y="193.6">Date: 5/15/2009</text>
<text x="216.3" y="195.7">File:</text>
<text x="234.2" y="193.6">Time: 11:41:34 PM</text>
<text x="250.1" y="193.6">Sheet5</text>
<text x="257.2" y="193.6">of 9</text>
</g>
<g font-size="1.9" fill="#000080">
<text x="74.9" y="27">U5K</text>
<text x="166.1" y="33.3">7[5C]</text>
<text x="234.2" y="30.1">U5I</text>
<text x="166.1" y="45.9">8[3B]</text>
<text x="127.9" y="52.3">2[4C], 4[5D]</text>
<text x="166.1" y="48">8[3B]</text>
<text x="127.9" y="56.5">2[4B], 3[6C]</text>
<text x="127.8" y="62.8">2[4A], 3[6D]</text>
<text x="127.9" y="68.1">2[4A], 3[4B]</text>
<text x="234.2" y="68.1">EP3C25F256C8N</text>
<text x="127.9" y="72.3">2[4A], 3[3B]</text>
<text x="221.6" y="80.7">Per EP3C25 pin-out document, tie unused clocks to GND.</text>
<text x="74.9" y="88.1">EP3C25F256C8N</text>
<text x="159.1" y="105.8">C43</text>
<text x="159.1" y="107.9">2.2UF</text>
<text x="167.6" y="105.8">C21</text>
<text x="167.6" y="107.9">2.2UF</text>
<text x="178.1" y="105.8">C35</text>
<text x="178.1" y="107.9">0.1UF</text>
<text x="187.6" y="105.8">C32</text>
<text x="187.6" y="107.9">0.1UF</text>
<text x="197.1" y="105.8">C33</text>
<text x="197.1" y="107.9">0.1UF</text>
<text x="206.6" y="105.8">C34</text>
<text x="206.6" y="107.9">0.1UF</text>
<text x="216.1" y="105.8">C27</text>
<text x="216.1" y="107.9">0.1UF</text>
<text x="225.6" y="105.8">C40</text>
<text x="225.6" y="107.9">0.1UF</text>
<text x="234" y="105.8">C24</text>
<text x="234" y="107.9">0.1UF</text>
<text x="242.5" y="105.8">C38</text>
<text x="242.5" y="107.9">0.1UF</text>
<text x="250.9" y="105.8">C37</text>
<text x="250.9" y="107.9">0.1UF</text>
<text x="40.1" y="113.4">U5L</text>
<text x="107.6" y="118.7">U5M</text>
<text x="157" y="138.5">C44</text>
<text x="157" y="140.6">2.2UF</text>
<text x="166.5" y="138.5">C23</text>
<text x="166.5" y="140.6">2.2UF</text>
<text x="178.1" y="138.5">C26</text>
<text x="178.1" y="140.6">0.1UF</text>
<text x="187.6" y="138.5">C42</text>
<text x="187.6" y="140.6">0.1UF</text>
<text x="197.1" y="138.5">C25</text>
<text x="197.1" y="140.6">0.1UF</text>
<text x="206.6" y="138.5">C28</text>
<text x="206.6" y="140.6">0.1UF</text>
<text x="216.1" y="138.5">C39</text>
<text x="216.1" y="140.6">0.1UF</text>
<text x="225.6" y="138.5">C31</text>
<text x="225.6" y="140.6">0.1UF</text>
<text x="234" y="138.5">C22</text>
<text x="234" y="140.6">0.1UF</text>
<text x="242.5" y="138.5">C41</text>
<text x="242.5" y="140.6">0.1UF</text>
<text x="107.6" y="146.1">EP3C25F256C8N</text>
<text x="40.1" y="157.7">EP3C25F256C8N</text>
<text x="250.9" y="165.9">C29</text>
<text x="259.3" y="165.9">C30</text>
<text x="267.8" y="165.9">C36</text>
<text x="276.2" y="165.9">C20</text>
<text x="250.9" y="168.1">0.1UF</text>
<text x="259.3" y="168.1">0.1UF</text>
<text x="267.8" y="168.1">0.1UF</text>
<text x="276.2" y="168.1">0.1UF</text>
<text x="270.1" y="186.2">Dallas Logic Corporation</text>
<text x="270.1" y="188.4">2300 McDermott Rd.</text>
<text x="270.1" y="190.5">#200-305</text>
<text x="221.6" y="195.7">C:\dallas_logic\altium_dlc\Projects\CMCS002M_REVA\5_FPGA3.SchDoc</text>
<text x="270.1" y="192.6">Plano TX 75025 USA</text>
</g>
<g font-size="1.9" fill="#f00">
<text x="196.5" y="28">CLK</text>
<text x="198.1" y="30.8">i</text>
<text x="196.5" y="51.2">CLK</text>
<text x="198.1" y="54">i</text>
<text x="200.8" y="53.3">CLK</text>
<text x="202.3" y="56.1">i</text>
<text x="205" y="55.4">CLK</text>
<text x="206.5" y="58.2">i</text>
<text x="209.2" y="57.5">CLK</text>
<text x="213.4" y="59.6">CLK</text>
<text x="210.8" y="60.3">i</text>
<text x="215" y="62.4">i</text>
</g>
</svg>
